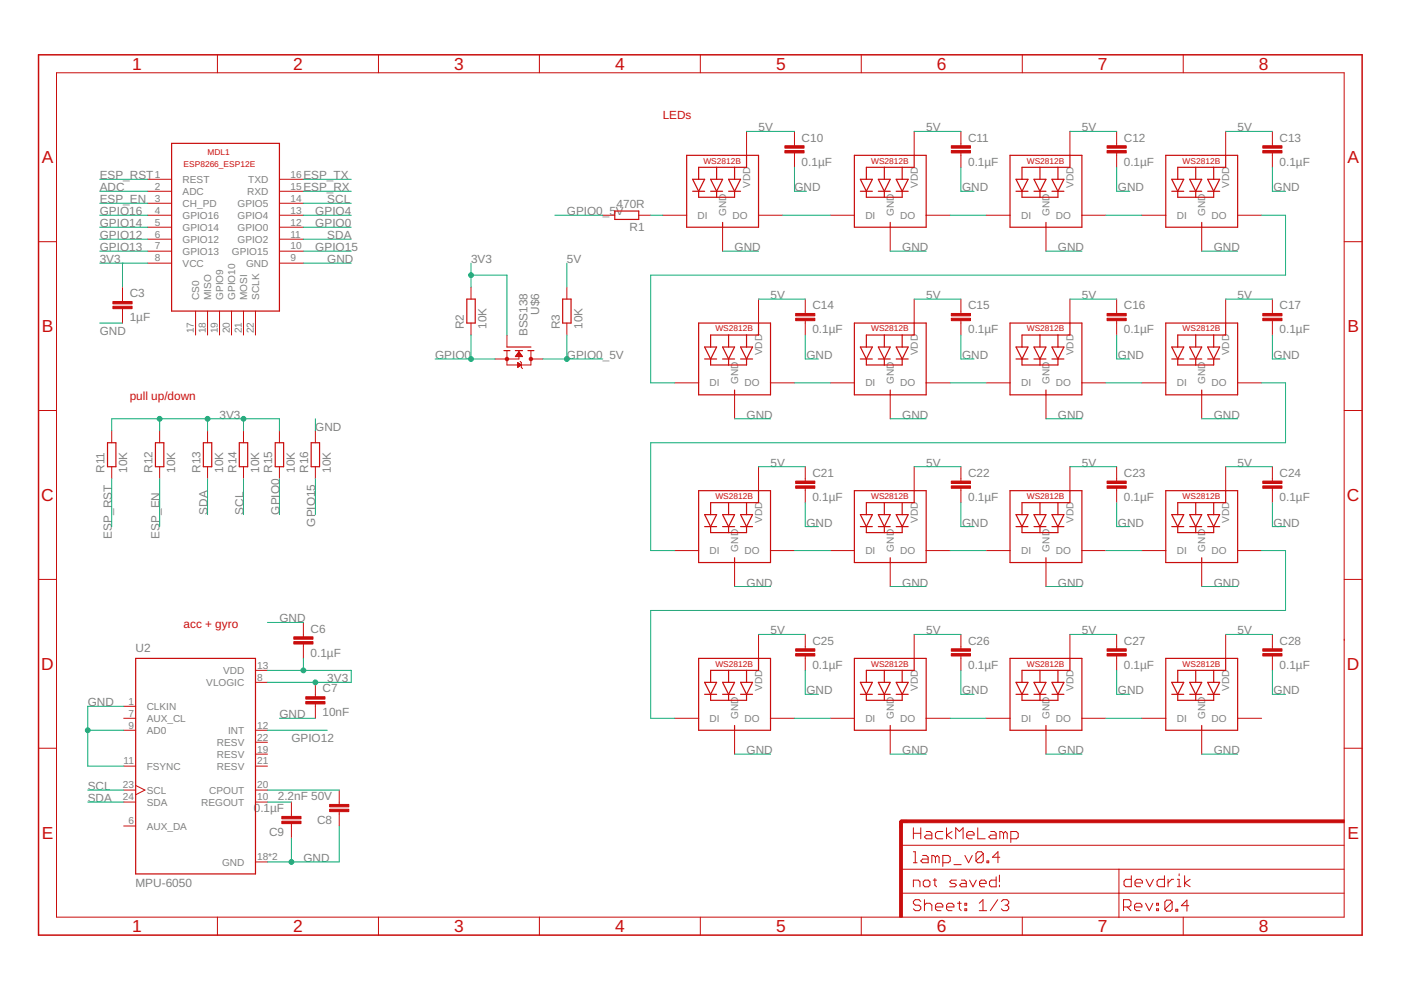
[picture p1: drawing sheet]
<svg xmlns="http://www.w3.org/2000/svg" width="297mm" height="210mm" viewBox="0 0 297 210" stroke-linecap="round" stroke-linejoin="round" font-family="sans-serif">
<g fill="none" stroke="#c90d0c" stroke-width=".21">
<path d="M12 15.4h273v179.1h-273zM46.1 11.6v3.8M80.2 11.6v3.8M114.4 11.6v3.8M148.5 11.6v3.8M182.6 11.6v3.8M216.7 11.6v3.8M250.9 11.6v3.8M31.3 38h5.1M59.2 38h5.1M158.3 27.9v5M168.4 27.9v3"/>
<path d="M168.4 32.4v3.1M193.8 27.9v5M203.7 27.9v3M203.7 32.4v3.1M226.8 27.9v5M236.7 27.9v3M236.7 32.4v3.1M259.9 27.9v5M269.8 27.9v3M269.8 32.4v3.1M8.2 51.2h3.8M31.3 45.6h5.1"/>
<path d="M31.3 55.8h5.1M31.3 53.3h5.1M31.3 50.7h5.1M31.3 48.2h5.1M31.3 43.1h5.1M31.3 40.6h5.1M59.2 45.6h5.1M59.2 55.8h5.1M59.2 53.3h5.1M59.2 50.7h5.1M59.2 48.2h5.1M59.2 43.1h5.1"/>
<path d="M59.2 40.6h5.1M127.8 45.6h2.5M135.4 45.6h2.6M140.5 45.6h5.1M153.2 48.2v5.1M160.8 45.6h5.1M176.1 45.6h5M188.7 48.2v5.1M196.4 45.6h5M209.1 45.6h5M221.8 48.2v5.1M229.4 45.6h5.1"/>
<path d="M242.1 45.6h5.1M254.8 48.2v5.1M262.4 45.6h5.1M285 51.2h3.8M26 60.9v3M26 65.4v3.1M41.5 66v5M44 66v5M46.5 66v5M49.1 66v5M51.6 66v5M54.2 66v5"/>
<path d="M99.9 60.9v2.5M99.9 68.5v2.5M107.5 71v2.6M107.5 74.3v3.1h5.1v-3.1M109.4 75.5h1.3M109.5 75.3h1.1M109.6 75.2h.9M109.6 75.1h.8M109.7 75h.6M109.8 76.9l.7 .5-.7 .5zM109.8 77.9h.1M109.8 77.7h.2"/>
<path d="M109.8 77.6h.4M109.8 77.5h.5M109.8 77.3h.6M109.8 77.1h.4M109.8 77h.2M109.8 76.9h.1M109.8 74.8h.4M109.9 74.7h.2M110 74.6h.1M110 74.3v1.8h-5.1M110 74.6l.8 1h-1.5zM110.3 76.6l.2 .3v1l.3 .2"/>
<path d="M112.6 76.1h2.5M120.2 60.9v2.5M120.2 68.5v2.5M160.8 63.4v5.1M170.7 63.4v3.1M170.7 68v3M193.8 63.4v5.1M203.7 63.4v3.1M203.7 68v3M226.8 63.4v5.1M236.7 63.4v3.1M236.7 68v3"/>
<path d="M259.9 63.4v5.1M269.8 63.4v3.1M269.8 68v3M8.2 87h3.8M23.7 91.3v2.6M23.7 99v2.5M33.8 91.3v2.6M33.8 99v2.5M44 91.3v2.6M44 99v2.5M51.6 91.3v2.6M51.6 99v2.5"/>
<path d="M59.2 91.3v2.6M59.2 99v2.5M66.9 91.3v2.6M66.9 99v2.5M143 81.2h5.1M155.7 83.7v5.1M160.8 99v5M163.4 81.2h5M170.7 99v3M176.1 81.2h5M188.7 83.7v5.1M193.8 99v5"/>
<path d="M196.4 81.2h5M203.7 99v3M209.1 81.2h5M221.8 83.7v5.1M226.8 99v5M229.4 81.2h5.1M236.7 99v3M242.1 81.2h5.1M254.8 83.7v5.1M259.9 99v5M262.4 81.2h5.1M269.8 99v3"/>
<path d="M285 87h3.8M143 116.7h5.1M155.7 119.3v5.1M163.4 116.7h5M170.7 103.5v3.1M176.1 116.7h5M188.7 119.3v5.1M196.4 116.7h5M203.7 103.5v3.1M209.1 116.7h5M221.8 119.3v5.1M229.4 116.7h5.1"/>
<path d="M236.7 103.5v3.1M242.1 116.7h5.1M254.8 119.3v5.1M262.4 116.7h5.1M269.8 103.5v3.1M8.2 122.9h3.8M64.3 132v3M64.3 136.5v3.1M160.8 134.5v5.1M170.7 134.5v3.1M170.7 139.1v3M193.8 134.5v5.1"/>
<path d="M203.7 134.5v3.1M203.7 139.1v3M226.8 134.5v5.1M236.7 134.5v3.1M236.7 139.1v3M259.9 134.5v5.1M269.8 134.5v3.1M269.8 139.1v3M285 122.9h3.8M8.2 158.6h3.8M26.2 149.8h2.6M26.2 152.3h2.6"/>
<path d="M26.2 154.8h2.6M54.2 154.8h2.5M54.2 157.4h2.5M54.2 144.7h2.5M54.2 142.1h2.5M54.2 159.9h2.5M66.9 144.7v3M66.9 149.2v3.1M143 152.3h5.1M155.7 154.8v5.1M163.4 152.3h5M176.1 152.3h5"/>
<path d="M188.7 154.8v5.1M196.4 152.3h5M209.1 152.3h5M221.8 154.8v5.1M229.4 152.3h5.1M242.1 152.3h5.1M254.8 154.8v5.1M262.4 152.3h5.1M285 158.6h3.8M26.2 162.4h2.6M26.2 167.5h2.6M26.2 175.1h2.6"/>
<path d="M26.2 170.1h2.6M28.8 166.5l1.9 1-1.9 1M54.2 162.4h2.5M54.2 167.5h2.5M54.2 170.1h2.5M61.8 170.1v3M61.8 174.6v3.1M71.9 167.5v3.1M71.9 172.1v3M191 179.2h94M193.7 175.5v2.3M193.7 176.7h1.5"/>
<path d="M195.2 175.5v2.3M196.4 176.3h.8l.4 .4v1.1h-1.2l-.4-.3 .4-.4h1.2M199.9 176.3h-1.2l-.4 .4v.8l.4 .3h1.2M200.7 175.5v2.3M201.8 176.3l-1.1 .8 1.1 .7M202.6 177.8v-2.3l.8 .8 .8-.8v2.3M205 177.1h1.5v-.4l-.4-.4h-.7l-.4 .4v.8l.4 .3h.7M207.3 175.5v2.3h1.6M210 176.3h.8l.4 .4v1.1h-1.2l-.4-.3 .4-.4h1.2M212.8 176.7l-.4-.4h-.4v1.5M212.8 176.7v1.1M212.8 176.7l.3-.4 .5 .4v1.1"/>
<path d="M214.3 177.8h1.2l.4-.3v-.8l-.4-.4h-1.2v2.3M46.1 194.5v3.8M54.2 182.8h2.5M80.2 194.5v3.8M114.4 194.5v3.8M148.5 194.5v3.8M182.6 194.5v3.8M191 189.4h94M191 184.3h94M193.7 188v-1.4h1l.4 .4v1M193.7 180.6h.4v2.3M193.7 182.9h.7"/>
<path d="M195.2 191.1l-.4-.3h-.7l-.4 .3v.4l.4 .4h.7l.4 .4v.4l-.4 .4h-.7l-.4-.4M195.6 181.4h.8l.4 .4v1.1h-1.2l-.4-.4 .4-.4h1.2M196 190.8v2.3M196 191.9l.4-.4h.8l.4 .4v1.2M196.1 186.6h.7l.4 .4v.7l-.4 .3h-.7l-.4-.3v-.7zM197.9 186.6h.7M198.2 186.3v1.4l.4 .3M198.3 192.3h1.6v-.4l-.4-.4h-.8l-.4 .4v.8l.4 .4h.8M198.3 181.8l-.3-.4h-.4v1.5M198.3 181.8v1.1M198.3 181.8l.4-.4 .4 .4v1.1M199.9 182.9h1.2l.4-.4v-.7l-.4-.4h-1.2v2.3"/>
<path d="M200.7 192.3h1.5v-.4l-.4-.4h-.7l-.4 .4v.8l.4 .4h.7M202.2 183.3h1.6M202.8 186.6h-1.1l-.3 .4 .3 .3h.7l.4 .4-.4 .3h-1M203 191.5h.8M203.4 191.1v1.6l.4 .4M203.8 186.6h.7l.4 .4v1h-1.1l-.3-.3 .3-.4h1.1M204.6 191.5h.4v.4h-.4zM204.6 192.7h.4v.4h-.4zM204.6 181.4l.8 1.5 .7-1.5M205.6 186.6l.7 1.4 .7-1.4M207.6 193.1h1.6M207.6 191.5l.8-.7v2.3"/>
<path d="M207.7 187.3h1.4v-.3l-.4-.4h-.7l-.3 .4v.7l.3 .3h.7M208.5 181l-.4-.4h-.8l-.4 .4v1.5M208.5 181v1.5l-.4 .4h-.8l-.4-.4M208.5 181l-1.6 1.5M209.3 182.5h.3v.4h-.3zM211.2 185.9v2.1h-1.1l-.3-.3v-.7l.3-.4h1.1M211.5 190.8l-1.5 2.3M211.9 185.5v1.5M211.9 187.7v.3M212 181.8h-1.6l1.2-1.2v2.3M212.3 191.1l.4-.3h.8l.4 .3v.4l-.4 .4M213.1 191.9h.4"/>
<path d="M213.5 191.9l.4 .4v.4l-.4 .4h-.8l-.4-.4M216.7 194.5v3.8M237.2 184.3v10.3M238.2 192.3h1.2l.4-.4v-.8l-.4-.3h-1.2v2.3M239 192.3l.8 .8M239.9 185.7v2.3h-1.2l-.4-.4v-.8l.4-.4h1.2M240.5 192.3h1.6v-.4l-.4-.4h-.8l-.4 .4v.8l.4 .4h.8M240.6 187.2h1.6v-.4l-.4-.4h-.8l-.4 .4v.8l.4 .4h.8M242.9 191.5l.8 1.6 .7-1.6M243 186.4l.8 1.6 .7-1.6M245.2 191.5h.4v.4h-.4zM245.2 192.7h.4v.4h-.4z"/>
<path d="M246.9 185.7v2.3h-1.2l-.4-.4v-.8l.4-.4h1.2M247.6 186.4v1.6M248.5 191.2l-.4-.4h-.7l-.4 .4v1.6M248.5 191.2v1.6l-.4 .4h-.7l-.4-.4M248.5 191.2l-1.5 1.6M248.8 186.4h-.4l-.8 .8M249.3 192.8h.4v.4h-.4zM249.6 188h.8M249.6 186.4h.4v1.6M250 185.3v.4M250.9 194.5v3.8M251.2 185.7v2.3"/>
<path d="M252 192h-1.5l1.2-1.2v2.4M252.3 186.4l-1.1 .8 1.1 .8"/>
</g>
<g fill="#c90d0c" stroke="#c90d0c" stroke-width=".21">
<path d="M190.7 174.1h.6v20.4h-.6z"/>
<path d="M191 173.8h94v.6h-94z"/>
<path d="M62.3 136h4.1v.5h-4.1z"/>
<path d="M62.3 135h4.1v.5h-4.1z"/>
<path d="M64.8 148.7h4.1v.5h-4.1z"/>
<path d="M64.8 147.7h4.1v.5h-4.1z"/>
<path d="M69.9 170.6h4.1v.5h-4.1z"/>
<path d="M69.9 171.6h4.1v.5h-4.1z"/>
<path d="M59.8 173.1h4v.5h-4z"/>
<path d="M59.8 174.1h4v.5h-4z"/>
<path d="M23.9 64.9h4.1v.5h-4.1z"/>
<path d="M23.9 63.9h4.1v.5h-4.1z"/>
<path d="M201.7 31.9h4.1v.5h-4.1z"/>
<path d="M201.7 30.9h4.1v.5h-4.1z"/>
<path d="M234.7 31.9h4.1v.5h-4.1z"/>
<path d="M234.7 30.9h4.1v.5h-4.1z"/>
<path d="M267.7 31.9h4.1v.5h-4.1z"/>
<path d="M267.7 30.9h4.1v.5h-4.1z"/>
<path d="M168.7 67.5h4.1v.5h-4.1z"/>
<path d="M168.7 66.5h4.1v.5h-4.1z"/>
<path d="M201.7 67.5h4.1v.5h-4.1z"/>
<path d="M201.7 66.5h4.1v.5h-4.1z"/>
<path d="M234.7 67.5h4.1v.5h-4.1z"/>
<path d="M234.7 66.5h4.1v.5h-4.1z"/>
<path d="M267.7 67.5h4.1v.5h-4.1z"/>
<path d="M267.7 66.5h4.1v.5h-4.1z"/>
<path d="M166.4 31.9h4.1v.5h-4.1z"/>
<path d="M166.4 30.9h4.1v.5h-4.1z"/>
<path d="M168.7 103h4.1v.5h-4.1z"/>
<path d="M168.7 102h4.1v.5h-4.1z"/>
<path d="M201.7 103h4.1v.5h-4.1z"/>
<path d="M201.7 102h4.1v.5h-4.1z"/>
<path d="M234.7 103h4.1v.5h-4.1z"/>
<path d="M234.7 102h4.1v.5h-4.1z"/>
<path d="M267.7 103h4.1v.5h-4.1z"/>
<path d="M267.7 102h4.1v.5h-4.1z"/>
<path d="M168.7 138.6h4.1v.5h-4.1z"/>
<path d="M168.7 137.6h4.1v.5h-4.1z"/>
<path d="M201.7 138.6h4.1v.5h-4.1z"/>
<path d="M201.7 137.6h4.1v.5h-4.1z"/>
<path d="M234.7 138.6h4.1v.5h-4.1z"/>
<path d="M234.7 137.6h4.1v.5h-4.1z"/>
<path d="M267.7 138.6h4.1v.5h-4.1z"/>
<path d="M267.7 137.6h4.1v.5h-4.1z"/>
</g>
<path d="M192.3 174.1h-1.3v1.3" fill="none" stroke="#c90d0c" stroke-width=".61"/>
<path d="M8.2 11.6h280.6v186.7h-280.6z" fill="none" stroke="#c90d0c" stroke-width=".32"/>
<g fill="none" stroke="#c90d0c" stroke-width=".25">
<path d="M36.4 30.4h22.8v35.6h-22.8zM145.6 32.9h15.2v15.3h-15.2zM146.9 38h2.5l-1.3 2.6zM150.7 38h2.5l-1.3 2.6zM151.9 35.5v2.5M154.5 38h2.5l-1.3 2.6zM155.7 35.5v2.5M158.3 32.9v2.6h-10.2v2.5M181.1 32.9h15.3v15.3h-15.3zM182.4 38h2.6l-1.3 2.6zM186.2 38h2.5l-1.2 2.6zM187.5 35.5v2.5"/>
<path d="M190 38h2.6l-1.3 2.6zM191.3 35.5v2.5M193.8 32.9v2.6h-10.1v2.5M214.1 32.9h15.3v15.3h-15.3zM215.4 38h2.6l-1.3 2.6zM219.2 38h2.6l-1.3 2.6zM220.5 35.5v2.5M223 38h2.6l-1.3 2.6zM224.3 35.5v2.5M226.8 32.9v2.6h-10.1v2.5M247.2 32.9h15.2v15.3h-15.2zM248.4 38h2.6l-1.3 2.6z"/>
<path d="M252.2 38h2.6l-1.3 2.6zM253.5 35.5v2.5M256.1 38h2.5l-1.3 2.6zM257.3 35.5v2.5M259.9 32.9v2.6h-10.2v2.5M130.3 44.7h5.1v1.8h-5.1zM146.9 40.6h2.5M148.1 40.6v1.2h7.6v-1.2M150.7 40.6h2.5M151.9 40.6v1.2M153.2 47.2v1M154.5 40.6h2.5"/>
<path d="M182.4 40.6h2.6M183.7 40.6v1.2h7.6v-1.2M186.2 40.6h2.5M187.5 40.6v1.2M188.7 47.2v1M190 40.6h2.6M215.4 40.6h2.6M216.7 40.6v1.2h7.6v-1.2M219.2 40.6h2.6M220.5 40.6v1.2M221.8 47.2v1M223 40.6h2.6"/>
<path d="M248.4 40.6h2.6M249.7 40.6v1.2h7.6v-1.2M252.2 40.6h2.6M253.5 40.6v1.2M254.8 47.2v1M256.1 40.6h2.5M99 63.4h1.8v5.1h-1.8zM106.8 74.3h1.3M107.5 73.6h5.1M109.3 74.3h1.5M111.9 74.3h1.3M119.3 63.4h1.8v5.1h-1.8z"/>
<path d="M148.1 68.5h15.3v15.2h-15.3zM149.4 73.6h2.5l-1.2 2.5zM149.4 76.1h2.5M150.7 76.1v1.3h7.6v-1.3M153.2 73.6h2.5l-1.2 2.5zM153.2 76.1h2.5M154.5 71v2.6M154.5 76.1v1.3M157 73.6h2.6l-1.3 2.5zM157 76.1h2.6M158.3 71v2.6M160.8 68.5v2.5h-10.1v2.6"/>
<path d="M181.1 68.5h15.3v15.2h-15.3zM182.4 73.6h2.6l-1.3 2.5zM182.4 76.1h2.6M183.7 76.1v1.3h7.6v-1.3M186.2 73.6h2.5l-1.2 2.5zM186.2 76.1h2.5M187.5 71v2.6M187.5 76.1v1.3M190 73.6h2.6l-1.3 2.5zM190 76.1h2.6M191.3 71v2.6M193.8 68.5v2.5h-10.1v2.6"/>
<path d="M214.1 68.5h15.3v15.2h-15.3zM215.4 73.6h2.6l-1.3 2.5zM215.4 76.1h2.6M216.7 76.1v1.3h7.6v-1.3M219.2 73.6h2.6l-1.3 2.5zM219.2 76.1h2.6M220.5 71v2.6M220.5 76.1v1.3M223 73.6h2.6l-1.3 2.5zM223 76.1h2.6M224.3 71v2.6M226.8 68.5v2.5h-10.1v2.6"/>
<path d="M247.2 68.5h15.2v15.2h-15.2zM248.4 73.6h2.6l-1.3 2.5zM248.4 76.1h2.6M249.7 76.1v1.3h7.6v-1.3M252.2 73.6h2.6l-1.3 2.5zM252.2 76.1h2.6M253.5 71v2.6M253.5 76.1v1.3M256.1 73.6h2.5l-1.3 2.5zM256.1 76.1h2.5M257.3 71v2.6M259.9 68.5v2.5h-10.2v2.6"/>
<path d="M22.8 93.9h1.8v5.1h-1.8zM33 93.9h1.7v5.1h-1.7zM43.1 93.9h1.8v5.1h-1.8zM50.7 93.9h1.8v5.1h-1.8zM58.4 93.9h1.7v5.1h-1.7zM66 93.9h1.8v5.1h-1.8zM155.7 82.7v1M188.7 82.7v1M221.8 82.7v1M254.8 82.7v1M148.1 104h15.3v15.3h-15.3zM149.4 109.1h2.5l-1.2 2.6z"/>
<path d="M149.4 111.7h2.5M150.7 111.7v1.2h7.6v-1.2M153.2 109.1h2.5l-1.2 2.6zM153.2 111.7h2.5M154.5 106.6v2.5M154.5 111.7v1.2M155.7 118.3v1M157 109.1h2.6l-1.3 2.6zM157 111.7h2.6M158.3 106.6v2.5M160.8 104v2.6h-10.1v2.5M181.1 104h15.3v15.3h-15.3z"/>
<path d="M182.4 109.1h2.6l-1.3 2.6zM182.4 111.7h2.6M183.7 111.7v1.2h7.6v-1.2M186.2 109.1h2.5l-1.2 2.6zM186.2 111.7h2.5M187.5 106.6v2.5M187.5 111.7v1.2M188.7 118.3v1M190 109.1h2.6l-1.3 2.6zM190 111.7h2.6M191.3 106.6v2.5M193.8 104v2.6h-10.1v2.5"/>
<path d="M214.1 104h15.3v15.3h-15.3zM215.4 109.1h2.6l-1.3 2.6zM215.4 111.7h2.6M216.7 111.7v1.2h7.6v-1.2M219.2 109.1h2.6l-1.3 2.6zM219.2 111.7h2.6M220.5 106.6v2.5M220.5 111.7v1.2M221.8 118.3v1M223 109.1h2.6l-1.3 2.6zM223 111.7h2.6M224.3 106.6v2.5"/>
<path d="M226.8 104v2.6h-10.1v2.5M247.2 104h15.2v15.3h-15.2zM248.4 109.1h2.6l-1.3 2.6zM248.4 111.7h2.6M249.7 111.7v1.2h7.6v-1.2M252.2 109.1h2.6l-1.3 2.6zM252.2 111.7h2.6M253.5 106.6v2.5M253.5 111.7v1.2M254.8 118.3v1M256.1 109.1h2.5l-1.3 2.6zM256.1 111.7h2.5"/>
<path d="M257.3 106.6v2.5M259.9 104v2.6h-10.2v2.5M28.8 139.6h25.4v45.7h-25.4zM148.1 139.6h15.3v15.2h-15.3zM160.8 139.6v2.5h-10.1v2.6M181.1 139.6h15.3v15.2h-15.3zM193.8 139.6v2.5h-10.1v2.6M214.1 139.6h15.3v15.2h-15.3zM226.8 139.6v2.5h-10.1v2.6M247.2 139.6h15.2v15.2h-15.2zM259.9 139.6v2.5h-10.2v2.6M149.4 144.7h2.5l-1.2 2.5z"/>
<path d="M149.4 147.2h2.5M150.7 147.2v1.3h7.6v-1.3M153.2 144.7h2.5l-1.2 2.5zM153.2 147.2h2.5M154.5 142.1v2.6M154.5 147.2v1.3M155.7 153.8v1M157 144.7h2.6l-1.3 2.5zM157 147.2h2.6M158.3 142.1v2.6M182.4 144.7h2.6l-1.3 2.5zM182.4 147.2h2.6"/>
<path d="M183.7 147.2v1.3h7.6v-1.3M186.2 144.7h2.5l-1.2 2.5zM186.2 147.2h2.5M187.5 142.1v2.6M187.5 147.2v1.3M188.7 153.8v1M190 144.7h2.6l-1.3 2.5zM190 147.2h2.6M191.3 142.1v2.6M215.4 144.7h2.6l-1.3 2.5zM215.4 147.2h2.6M216.7 147.2v1.3h7.6v-1.3"/>
<path d="M219.2 144.7h2.6l-1.3 2.5zM219.2 147.2h2.6M220.5 142.1v2.6M220.5 147.2v1.3M221.8 153.8v1M223 144.7h2.6l-1.3 2.5zM223 147.2h2.6M224.3 142.1v2.6M248.4 144.7h2.6l-1.3 2.5zM248.4 147.2h2.6M249.7 147.2v1.3h7.6v-1.3M252.2 144.7h2.6l-1.3 2.5z"/>
<path d="M252.2 147.2h2.6M253.5 142.1v2.6M253.5 147.2v1.3M254.8 153.8v1M256.1 144.7h2.5l-1.3 2.5zM256.1 147.2h2.5M257.3 142.1v2.6"/>
</g>
<g fill="#c90d0c" stroke="#c90d0c" stroke-width=".21">
<circle cx="107.5" cy="76.1" r=".36"/>
<circle cx="112.6" cy="76.1" r=".36"/>
</g>
<g fill="none" stroke="#0dab76" stroke-width=".21">
<path d="M21.1 38h10.2M64.3 38h10.2M158.3 27.9h10.1M168.4 35.5v5.1h2.6M193.8 27.9h9.9M203.7 35.5v5.1h2.8M226.8 27.9h9.9M236.7 35.5v5.1h2.8M259.9 27.9h9.9M269.8 35.5v5.1h2.8M21.1 40.6h10.2M21.1 53.3h10.2"/>
<path d="M21.1 55.8h10.2M21.1 45.6h10.2M21.1 48.2h10.2M21.1 50.7h10.2M21.1 43.1h10.2M26 55.8v5.1M64.3 40.6h10.2M64.3 53.3h10.2M64.3 55.8h10.2M64.3 45.6h10.2M64.3 48.2h10.2M64.3 50.7h10.2"/>
<path d="M64.3 43.1h10.2M99.9 55.8v5.1M99.9 58.3h7.6v12.7M117.6 45.6h10.2M120.2 55.8v5.1M138 45.6h2.5M153.2 53.3h7.6M165.9 45.6h10.2M188.7 53.3h7.7M201.4 45.6h7.7M221.8 53.3h7.6M234.5 45.6h7.6"/>
<path d="M254.8 53.3h7.6M267.5 45.6h5.1v12.7h-134.6v22.9h5M21.1 68.5h4.9M92.2 76.1h12.7M99.9 71v5.1M115.1 76.1h12.7M120.2 71v5.1M160.8 63.4h9.9M170.7 71v5.1h2.8M193.8 63.4h9.9M203.7 71v5.1h2.8M226.8 63.4h9.9"/>
<path d="M236.7 71v5.1h2.8M259.9 63.4h9.9M269.8 71v5.1h2.8M23.7 91.3v-2.5h35.5v2.5M33.8 88.8v2.5M44 88.8v2.5M51.6 88.8v2.5M66.9 88.8v2.5M155.7 88.8h7.7M160.8 99h9.9M168.4 81.2h7.7M188.7 88.8h7.7"/>
<path d="M193.8 99h9.9M201.4 81.2h7.7M221.8 88.8h7.6M226.8 99h9.9M234.5 81.2h7.6M254.8 88.8h7.6M259.9 99h9.9M267.5 81.2h5.1v12.7h-134.6v22.8h5M23.7 101.5v10.2M33.8 101.5v10.2M44 101.5v7.6M51.6 101.5v7.6"/>
<path d="M59.2 101.5v7.6M66.9 101.5v7.6M168.4 116.7h7.7M170.7 106.6v5.1h2.8M201.4 116.7h7.7M203.7 106.6v5.1h2.8M234.5 116.7h7.6M236.7 106.6v5.1h2.8M267.5 116.7h5.1v12.7h-134.6v22.9h5M269.8 106.6v5.1h2.8M56.7 132h7.6M64.3 139.6v2.5"/>
<path d="M155.7 124.4h7.7M160.8 134.5h9.9M188.7 124.4h7.7M193.8 134.5h9.9M221.8 124.4h7.6M226.8 134.5h9.9M254.8 124.4h7.6M259.9 134.5h9.9M18.6 154.8h7.6M26.2 149.8h-7.6v12.6h7.6M56.7 154.8h12.7M56.7 142.1h17.8v2.6h-17.8"/>
<path d="M59.2 152.3h7.7M155.7 159.9h7.7M168.4 152.3h7.7M170.7 142.1v5.1h2.8M188.7 159.9h7.7M201.4 152.3h7.7M203.7 142.1v5.1h2.8M221.8 159.9h7.6M234.5 152.3h7.6M236.7 142.1v5.1h2.8M254.8 159.9h7.6M269.8 142.1v5.1h2.8"/>
<path d="M18.6 167.5h7.6M18.6 170.1h7.6M56.7 167.5h15.2M56.7 170.1h5.1M61.8 177.7v5.1M71.9 175.1v7.7h-15.2"/>
</g>
<g fill="#0dab76" stroke="#0dab76" stroke-width=".21">
<circle cx="61.8" cy="182.8" r=".51"/>
<circle cx="18.6" cy="154.8" r=".51"/>
<circle cx="64.3" cy="142.1" r=".51"/>
<circle cx="66.9" cy="144.7" r=".51"/>
<circle cx="51.6" cy="88.8" r=".51"/>
<circle cx="44" cy="88.8" r=".51"/>
<circle cx="33.8" cy="88.8" r=".51"/>
<circle cx="99.9" cy="58.3" r=".51"/>
<circle cx="99.9" cy="76.1" r=".51"/>
<circle cx="120.2" cy="76.1" r=".51"/>
</g>
<g font-size="3.7" fill="#c90d0c">
<text x="28" y="14.8">1</text>
<text x="62.2" y="14.8">2</text>
<text x="96.3" y="14.8">3</text>
<text x="130.4" y="14.8">4</text>
<text x="164.5" y="14.8">5</text>
<text x="198.7" y="14.8">6</text>
<text x="232.8" y="14.8">7</text>
<text x="266.9" y="14.8">8</text>
<text x="8.9" y="34.6">A</text>
<text x="285.7" y="34.6">A</text>
<text x="8.9" y="70.4">B</text>
<text x="285.7" y="70.4">B</text>
<text x="8.7" y="106.2">C</text>
<text x="285.6" y="106.2">C</text>
<text x="8.7" y="142">D</text>
<text x="285.6" y="142">D</text>
<text x="8.9" y="177.8">E</text>
<text x="285.7" y="177.8">E</text>
<text x="28" y="197.6">1</text>
<text x="62.2" y="197.6">2</text>
<text x="96.3" y="197.6">3</text>
<text x="130.4" y="197.6">4</text>
<text x="164.5" y="197.6">5</text>
<text x="198.7" y="197.6">6</text>
<text x="232.8" y="197.6">7</text>
<text x="266.9" y="197.6">8</text>
</g>
<g font-size="2.5" fill="#c90d0c">
<text x="140.5" y="25.3">LEDs</text>
<text x="27.5" y="84.7">pull up/down</text>
<text x="38.9" y="133.2">acc + gyro</text>
</g>
<g font-size="2.5" fill="#808080">
<text x="160.8" y="27.9">5V</text>
<text x="196.4" y="27.9">5V</text>
<text x="229.4" y="27.9">5V</text>
<text x="262.4" y="27.9">5V</text>
<text x="170" y="35.1">0.1µF</text>
<text x="170" y="30">C10</text>
<text x="205.3" y="35.1">0.1µF</text>
<text x="205.3" y="30">C11</text>
<text x="238.3" y="35.1">0.1µF</text>
<text x="238.3" y="30">C12</text>
<text x="271.3" y="35.1">0.1µF</text>
<text x="271.3" y="30">C13</text>
<text x="21.1" y="40.6">ADC</text>
<text x="21.1" y="38">ESP_RST</text>
<text x="64.3" y="40.6">ESP_RX</text>
<text x="64.3" y="38">ESP_TX</text>
<text x="168.4" y="40.6">GND</text>
<text x="204" y="40.6">GND</text>
<text x="237" y="40.6">GND</text>
<text x="270" y="40.6">GND</text>
<text x="21.1" y="45.6">GPIO16</text>
<text x="21.1" y="43.1">ESP_EN</text>
<text x="66.9" y="45.6">GPIO4</text>
<text x="69.4" y="43.1">SCL</text>
<text x="120.2" y="45.6">GPIO0_5V</text>
<text x="130.7" y="44.1">470R</text>
<text x="21.1" y="50.7">GPIO12</text>
<text x="21.1" y="53.3">GPIO13</text>
<text x="21.1" y="48.2">GPIO14</text>
<text x="66.9" y="48.2">GPIO0</text>
<text x="66.9" y="53.3">GPIO15</text>
<text x="69.4" y="50.7">SDA</text>
<text x="133.5" y="48.9">R1</text>
<text x="155.7" y="53.3">GND</text>
<text x="191.3" y="53.3">GND</text>
<text x="224.3" y="53.3">GND</text>
<text x="257.3" y="53.3">GND</text>
<text x="21.1" y="55.8">3V3</text>
<text x="69.4" y="55.8">GND</text>
<text x="99.9" y="55.8">3V3</text>
<text x="120.2" y="55.8">5V</text>
<text x="27.5" y="63">C3</text>
<text x="163.4" y="63.4">5V</text>
<text x="172.2" y="65.6">C14</text>
<text x="196.4" y="63.4">5V</text>
<text x="205.3" y="65.6">C15</text>
<text x="229.4" y="63.4">5V</text>
<text x="238.3" y="65.6">C16</text>
<text x="262.4" y="63.4">5V</text>
<text x="271.3" y="65.6">C17</text>
<text x="21.1" y="71">GND</text>
<text x="27.5" y="68.1">1µF</text>
<text x="98.4" y="69.8" transform="rotate(-90 98.4 69.8)">R2</text>
<text x="103.2" y="69.8" transform="rotate(-90 103.2 69.8)">10K</text>
<text x="111.8" y="71.3" transform="rotate(-90 111.8 71.3)">BSS138</text>
<text x="114.3" y="66.7" transform="rotate(-90 114.3 66.7)">U$6</text>
<text x="118.7" y="69.8" transform="rotate(-90 118.7 69.8)">R3</text>
<text x="123.5" y="69.8" transform="rotate(-90 123.5 69.8)">10K</text>
<text x="172.2" y="70.6">0.1µF</text>
<text x="205.3" y="70.6">0.1µF</text>
<text x="238.3" y="70.6">0.1µF</text>
<text x="271.3" y="70.6">0.1µF</text>
<text x="92.3" y="76.1">GPIO0</text>
<text x="120.2" y="76.1">GPIO0_5V</text>
<text x="171" y="76.1">GND</text>
<text x="204" y="76.1">GND</text>
<text x="237" y="76.1">GND</text>
<text x="270" y="76.1">GND</text>
<text x="46.5" y="88.8">3V3</text>
<text x="158.3" y="88.8">GND</text>
<text x="191.3" y="88.8">GND</text>
<text x="224.3" y="88.8">GND</text>
<text x="257.3" y="88.8">GND</text>
<text x="66.9" y="91.3">GND</text>
<text x="22.2" y="100.2" transform="rotate(-90 22.2 100.2)">R11</text>
<text x="27" y="100.2" transform="rotate(-90 27 100.2)">10K</text>
<text x="32.3" y="100.2" transform="rotate(-90 32.3 100.2)">R12</text>
<text x="37.1" y="100.2" transform="rotate(-90 37.1 100.2)">10K</text>
<text x="42.5" y="100.2" transform="rotate(-90 42.5 100.2)">R13</text>
<text x="47.3" y="100.2" transform="rotate(-90 47.3 100.2)">10K</text>
<text x="50.1" y="100.2" transform="rotate(-90 50.1 100.2)">R14</text>
<text x="54.9" y="100.2" transform="rotate(-90 54.9 100.2)">10K</text>
<text x="57.7" y="100.2" transform="rotate(-90 57.7 100.2)">R15</text>
<text x="62.5" y="100.2" transform="rotate(-90 62.5 100.2)">10K</text>
<text x="65.4" y="100.2" transform="rotate(-90 65.4 100.2)">R16</text>
<text x="70.2" y="100.2" transform="rotate(-90 70.2 100.2)">10K</text>
<text x="163.4" y="99">5V</text>
<text x="172.2" y="101.1">C21</text>
<text x="196.4" y="99">5V</text>
<text x="205.3" y="101.1">C22</text>
<text x="229.4" y="99">5V</text>
<text x="238.3" y="101.1">C23</text>
<text x="262.4" y="99">5V</text>
<text x="271.3" y="101.1">C24</text>
<text x="172.2" y="106.2">0.1µF</text>
<text x="205.3" y="106.2">0.1µF</text>
<text x="238.3" y="106.2">0.1µF</text>
<text x="271.3" y="106.2">0.1µF</text>
<text x="44" y="109.1" transform="rotate(-90 44 109.1)">SDA</text>
<text x="51.6" y="109.1" transform="rotate(-90 51.6 109.1)">SCL</text>
<text x="59.2" y="109.1" transform="rotate(-90 59.2 109.1)">GPIO0</text>
<text x="66.9" y="111.7" transform="rotate(-90 66.9 111.7)">GPIO15</text>
<text x="171" y="111.7">GND</text>
<text x="204" y="111.7">GND</text>
<text x="237" y="111.7">GND</text>
<text x="270" y="111.7">GND</text>
<text x="23.7" y="114.2" transform="rotate(-90 23.7 114.2)">ESP_RST</text>
<text x="33.8" y="114.2" transform="rotate(-90 33.8 114.2)">ESP_EN</text>
<text x="158.3" y="124.4">GND</text>
<text x="191.3" y="124.4">GND</text>
<text x="224.3" y="124.4">GND</text>
<text x="257.3" y="124.4">GND</text>
<text x="59.2" y="132">GND</text>
<text x="65.8" y="134.1">C6</text>
<text x="163.4" y="134.5">5V</text>
<text x="172.2" y="136.7">C25</text>
<text x="196.4" y="134.5">5V</text>
<text x="205.3" y="136.7">C26</text>
<text x="229.4" y="134.5">5V</text>
<text x="238.3" y="136.7">C27</text>
<text x="262.4" y="134.5">5V</text>
<text x="271.3" y="136.7">C28</text>
<text x="28.7" y="138.2">U2</text>
<text x="65.8" y="139.2">0.1µF</text>
<text x="172.2" y="141.7">0.1µF</text>
<text x="205.3" y="141.7">0.1µF</text>
<text x="238.3" y="141.7">0.1µF</text>
<text x="271.3" y="141.7">0.1µF</text>
<text x="18.6" y="149.7">GND</text>
<text x="68.4" y="146.8">C7</text>
<text x="69.4" y="144.7">3V3</text>
<text x="171" y="147.2">GND</text>
<text x="204" y="147.2">GND</text>
<text x="237" y="147.2">GND</text>
<text x="270" y="147.2">GND</text>
<text x="59.2" y="152.3">GND</text>
<text x="68.4" y="151.9">10nF</text>
<text x="61.8" y="157.4">GPIO12</text>
<text x="158.3" y="159.9">GND</text>
<text x="191.3" y="159.9">GND</text>
<text x="224.3" y="159.9">GND</text>
<text x="257.3" y="159.9">GND</text>
<text x="18.6" y="167.5">SCL</text>
<text x="18.6" y="170.1">SDA</text>
<text x="53.8" y="172.2">0.1µF</text>
<text x="58.9" y="169.7">2.2nF 50V</text>
<text x="57.1" y="177.3">C9</text>
<text x="67.2" y="174.8">C8</text>
<text x="64.3" y="182.8">GND</text>
<text x="28.7" y="188">MPU-6050</text>
</g>
<g font-size="2.1" fill="#808080">
<text x="32.9" y="37.7">1</text>
<text x="32.9" y="40.2">2</text>
<text x="38.7" y="38.8">REST</text>
<text x="38.7" y="41.3">ADC</text>
<text x="52.4" y="41.3">RXD</text>
<text x="52.6" y="38.8">TXD</text>
<text x="61.6" y="40.2">15</text>
<text x="61.6" y="37.7">16</text>
<text x="159" y="39.8" transform="rotate(-90 159 39.8)">VDD</text>
<text x="194.6" y="39.8" transform="rotate(-90 194.6 39.8)">VDD</text>
<text x="227.6" y="39.8" transform="rotate(-90 227.6 39.8)">VDD</text>
<text x="260.6" y="39.8" transform="rotate(-90 260.6 39.8)">VDD</text>
<text x="32.9" y="42.7">3</text>
<text x="32.9" y="45.3">4</text>
<text x="32.9" y="47.8">5</text>
<text x="38.7" y="43.9">CH_PD</text>
<text x="38.7" y="46.4">GPIO16</text>
<text x="50.4" y="46.4">GPIO4</text>
<text x="50.4" y="43.9">GPIO5</text>
<text x="61.6" y="47.8">12</text>
<text x="61.6" y="45.3">13</text>
<text x="61.6" y="42.7">14</text>
<text x="147.9" y="46.4">DI</text>
<text x="154" y="45.8" transform="rotate(-90 154 45.8)">GND</text>
<text x="155.3" y="46.4">DO</text>
<text x="183.5" y="46.4">DI</text>
<text x="189.5" y="45.8" transform="rotate(-90 189.5 45.8)">GND</text>
<text x="190.8" y="46.4">DO</text>
<text x="216.5" y="46.4">DI</text>
<text x="222.5" y="45.8" transform="rotate(-90 222.5 45.8)">GND</text>
<text x="223.9" y="46.4">DO</text>
<text x="249.5" y="46.4">DI</text>
<text x="255.5" y="45.8" transform="rotate(-90 255.5 45.8)">GND</text>
<text x="256.9" y="46.4">DO</text>
<text x="32.9" y="50.4">6</text>
<text x="32.9" y="52.9">7</text>
<text x="38.7" y="48.9">GPIO14</text>
<text x="38.7" y="51.5">GPIO12</text>
<text x="50.4" y="51.5">GPIO2</text>
<text x="50.4" y="48.9">GPIO0</text>
<text x="61.6" y="52.9">10</text>
<text x="61.6" y="50.4">11</text>
<text x="32.9" y="55.4">8</text>
<text x="38.7" y="54">GPIO13</text>
<text x="38.7" y="56.6">VCC</text>
<text x="49.2" y="54">GPIO15</text>
<text x="52.2" y="56.6">GND</text>
<text x="61.6" y="55.4">9</text>
<text x="42.2" y="63.6" transform="rotate(-90 42.2 63.6)">CS0</text>
<text x="44.8" y="63.6" transform="rotate(-90 44.8 63.6)">MISO</text>
<text x="47.3" y="63.6" transform="rotate(-90 47.3 63.6)">GPIO9</text>
<text x="49.8" y="63.6" transform="rotate(-90 49.8 63.6)">GPIO10</text>
<text x="52.4" y="63.6" transform="rotate(-90 52.4 63.6)">MOSI</text>
<text x="54.9" y="63.6" transform="rotate(-90 54.9 63.6)">SCLK</text>
<text x="41.1" y="70.7" transform="rotate(-90 41.1 70.7)">17</text>
<text x="43.6" y="70.7" transform="rotate(-90 43.6 70.7)">18</text>
<text x="46.2" y="70.7" transform="rotate(-90 46.2 70.7)">19</text>
<text x="48.7" y="70.7" transform="rotate(-90 48.7 70.7)">20</text>
<text x="51.3" y="70.7" transform="rotate(-90 51.3 70.7)">21</text>
<text x="53.8" y="70.7" transform="rotate(-90 53.8 70.7)">22</text>
<text x="161.6" y="75.3" transform="rotate(-90 161.6 75.3)">VDD</text>
<text x="194.6" y="75.3" transform="rotate(-90 194.6 75.3)">VDD</text>
<text x="227.6" y="75.3" transform="rotate(-90 227.6 75.3)">VDD</text>
<text x="260.6" y="75.3" transform="rotate(-90 260.6 75.3)">VDD</text>
<text x="150.5" y="81.9">DI</text>
<text x="156.5" y="81.4" transform="rotate(-90 156.5 81.4)">GND</text>
<text x="157.8" y="81.9">DO</text>
<text x="183.5" y="81.9">DI</text>
<text x="189.5" y="81.4" transform="rotate(-90 189.5 81.4)">GND</text>
<text x="190.8" y="81.9">DO</text>
<text x="216.5" y="81.9">DI</text>
<text x="222.5" y="81.4" transform="rotate(-90 222.5 81.4)">GND</text>
<text x="223.9" y="81.9">DO</text>
<text x="249.5" y="81.9">DI</text>
<text x="255.5" y="81.4" transform="rotate(-90 255.5 81.4)">GND</text>
<text x="256.9" y="81.9">DO</text>
<text x="161.6" y="110.9" transform="rotate(-90 161.6 110.9)">VDD</text>
<text x="194.6" y="110.9" transform="rotate(-90 194.6 110.9)">VDD</text>
<text x="227.6" y="110.9" transform="rotate(-90 227.6 110.9)">VDD</text>
<text x="260.6" y="110.9" transform="rotate(-90 260.6 110.9)">VDD</text>
<text x="150.5" y="117.5">DI</text>
<text x="156.5" y="116.9" transform="rotate(-90 156.5 116.9)">GND</text>
<text x="157.8" y="117.5">DO</text>
<text x="183.5" y="117.5">DI</text>
<text x="189.5" y="116.9" transform="rotate(-90 189.5 116.9)">GND</text>
<text x="190.8" y="117.5">DO</text>
<text x="216.5" y="117.5">DI</text>
<text x="222.5" y="116.9" transform="rotate(-90 222.5 116.9)">GND</text>
<text x="223.9" y="117.5">DO</text>
<text x="249.5" y="117.5">DI</text>
<text x="255.5" y="116.9" transform="rotate(-90 255.5 116.9)">GND</text>
<text x="256.9" y="117.5">DO</text>
<text x="47.3" y="142.9">VDD</text>
<text x="54.5" y="141.8">13</text>
<text x="27.2" y="149.4">1</text>
<text x="43.7" y="145.4">VLOGIC</text>
<text x="54.5" y="144.3">8</text>
<text x="161.6" y="146.4" transform="rotate(-90 161.6 146.4)">VDD</text>
<text x="194.6" y="146.4" transform="rotate(-90 194.6 146.4)">VDD</text>
<text x="227.6" y="146.4" transform="rotate(-90 227.6 146.4)">VDD</text>
<text x="260.6" y="146.4" transform="rotate(-90 260.6 146.4)">VDD</text>
<text x="27.2" y="151.9">7</text>
<text x="27.2" y="154.5">9</text>
<text x="31.1" y="150.5">CLKIN</text>
<text x="31.1" y="153">AUX_CL</text>
<text x="31.1" y="155.6">AD0</text>
<text x="48.4" y="155.6">INT</text>
<text x="54.5" y="154.5">12</text>
<text x="150.5" y="153">DI</text>
<text x="156.5" y="152.5" transform="rotate(-90 156.5 152.5)">GND</text>
<text x="157.8" y="153">DO</text>
<text x="183.5" y="153">DI</text>
<text x="189.5" y="152.5" transform="rotate(-90 189.5 152.5)">GND</text>
<text x="190.8" y="153">DO</text>
<text x="216.5" y="153">DI</text>
<text x="222.5" y="152.5" transform="rotate(-90 222.5 152.5)">GND</text>
<text x="223.9" y="153">DO</text>
<text x="249.5" y="153">DI</text>
<text x="255.5" y="152.5" transform="rotate(-90 255.5 152.5)">GND</text>
<text x="256.9" y="153">DO</text>
<text x="46" y="158.1">RESV</text>
<text x="46" y="160.7">RESV</text>
<text x="54.5" y="157">22</text>
<text x="54.5" y="159.5">19</text>
<text x="26" y="167.2">23</text>
<text x="26.2" y="162.1">11</text>
<text x="31.1" y="163.2">FSYNC</text>
<text x="46" y="163.2">RESV</text>
<text x="54.5" y="167.2">20</text>
<text x="54.5" y="162.1">21</text>
<text x="26" y="169.7">24</text>
<text x="31.1" y="168.3">SCL</text>
<text x="31.1" y="170.8">SDA</text>
<text x="42.7" y="170.8">REGOUT</text>
<text x="44.3" y="168.3">CPOUT</text>
<text x="54.5" y="169.7">10</text>
<text x="27.2" y="174.8">6</text>
<text x="31.1" y="175.9">AUX_DA</text>
<text x="47.1" y="183.5">GND</text>
<text x="54.5" y="182.4">18*2</text>
</g>
<g font-size="1.8" fill="#c90d0c">
<text x="38.9" y="35.5">ESP8266_ESP12E</text>
<text x="44" y="32.9">MDL1</text>
<text x="149.1" y="34.7">WS2812B</text>
<text x="184.7" y="34.7">WS2812B</text>
<text x="217.7" y="34.7">WS2812B</text>
<text x="250.7" y="34.7">WS2812B</text>
<text x="151.7" y="70.3">WS2812B</text>
<text x="184.7" y="70.3">WS2812B</text>
<text x="217.7" y="70.3">WS2812B</text>
<text x="250.7" y="70.3">WS2812B</text>
<text x="151.7" y="105.8">WS2812B</text>
<text x="184.7" y="105.8">WS2812B</text>
<text x="217.7" y="105.8">WS2812B</text>
<text x="250.7" y="105.8">WS2812B</text>
<text x="151.7" y="141.4">WS2812B</text>
<text x="184.7" y="141.4">WS2812B</text>
<text x="217.7" y="141.4">WS2812B</text>
<text x="250.7" y="141.4">WS2812B</text>
</g>
</svg>
